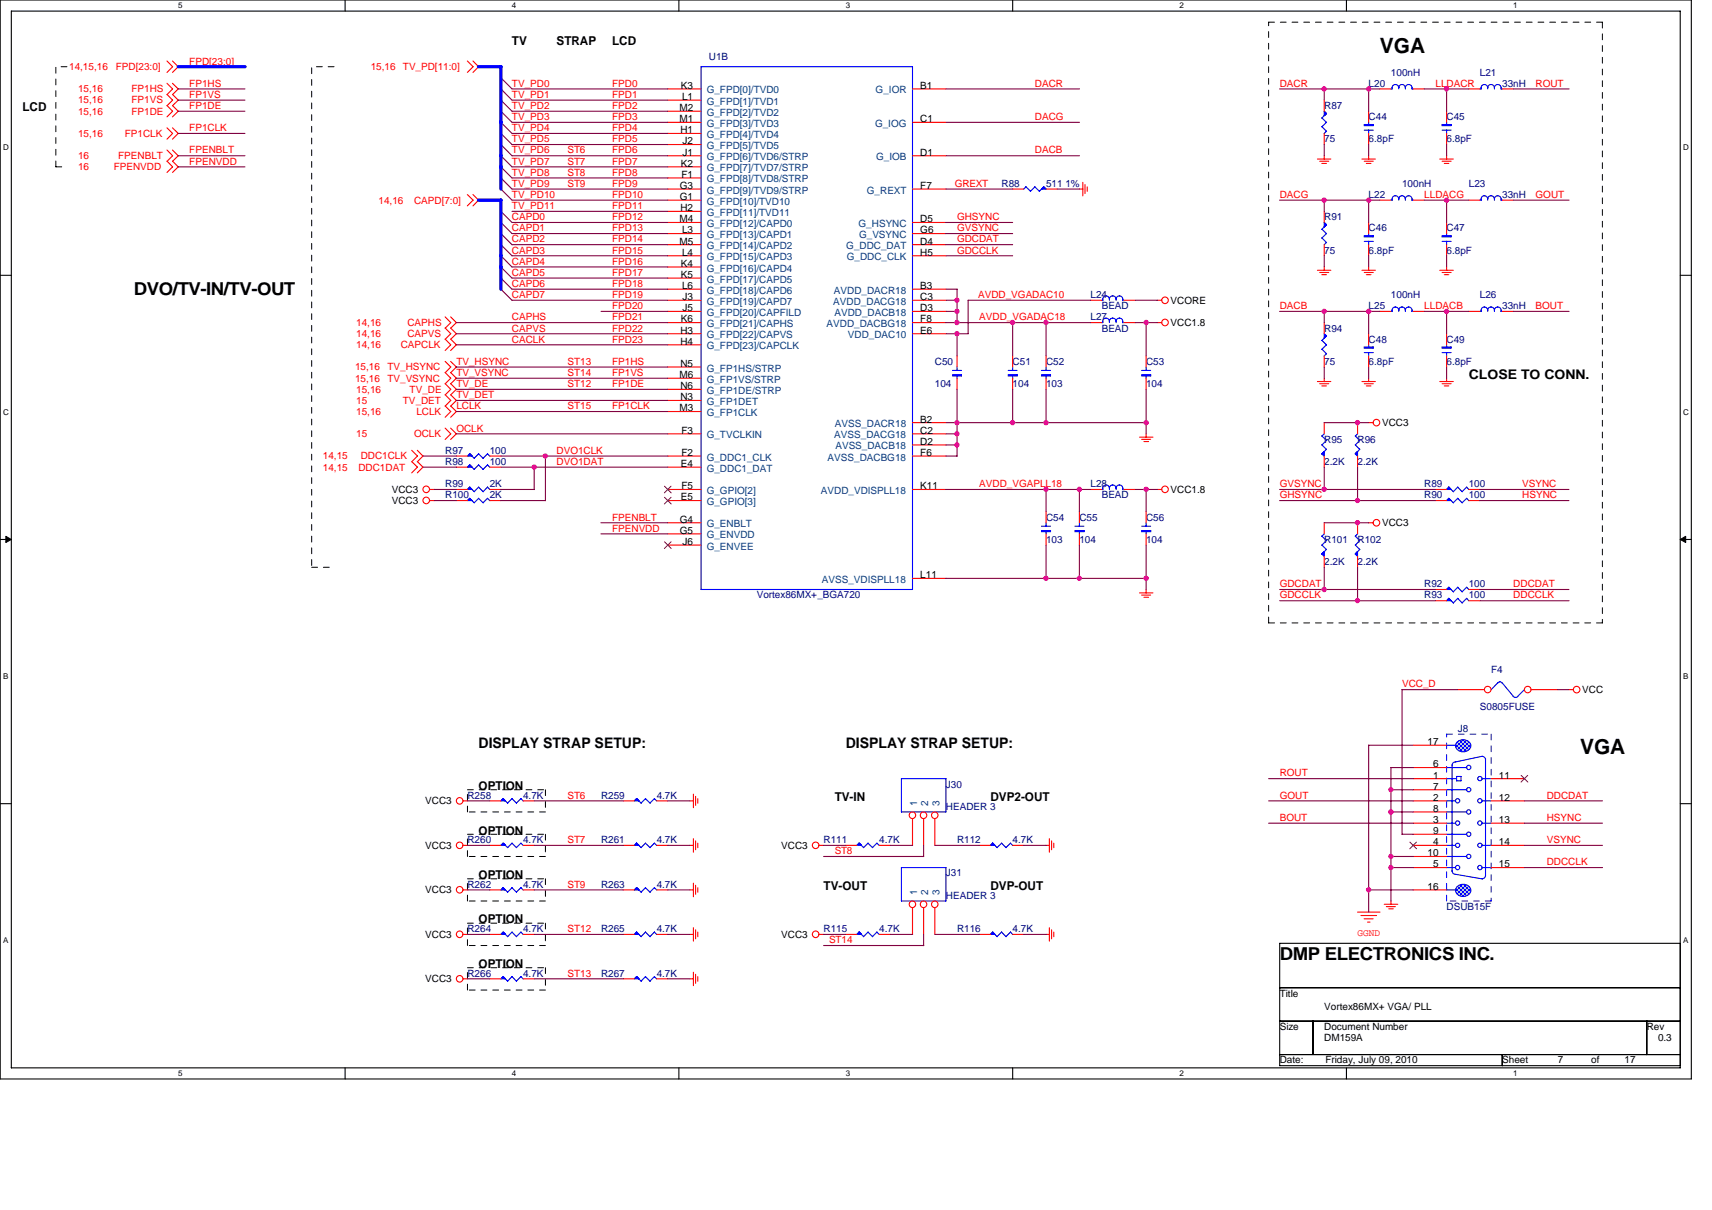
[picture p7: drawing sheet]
<svg xmlns="http://www.w3.org/2000/svg" width="297mm" height="210mm" viewBox="0 0 297 210" stroke-linecap="round" stroke-linejoin="round" font-family="sans-serif">
<path d="M0 0h293.5v187.2h-293.5zM2 1.9h289.5v183.4h-289.5z" fill="none" stroke="#000" stroke-width=".19"/>
<g fill="#fff">
<path d="M30.9 .2h.8v1.6h-.8z"/>
<path d="M30.9 185.5h.8v1.6h-.8z"/>
</g>
<path d="M59.9 0v1.9M59.9 185.3v1.9" fill="none" stroke="#000" stroke-width=".19"/>
<g fill="#fff">
<path d="M88.8 .2h.8v1.6h-.8z"/>
<path d="M88.8 185.5h.8v1.6h-.8z"/>
</g>
<path d="M117.8 0v1.9M117.8 185.3v1.9" fill="none" stroke="#000" stroke-width=".19"/>
<g fill="#fff">
<path d="M146.7 .2h.8v1.6h-.8z"/>
<path d="M146.7 185.5h.8v1.6h-.8z"/>
</g>
<path d="M175.7 0v1.9M175.7 185.3v1.9" fill="none" stroke="#000" stroke-width=".19"/>
<g fill="#fff">
<path d="M204.7 .2h.7v1.6h-.7z"/>
<path d="M204.7 185.5h.7v1.6h-.7z"/>
</g>
<path d="M233.6 0v1.9M233.6 185.3v1.9" fill="none" stroke="#000" stroke-width=".19"/>
<g fill="#fff">
<path d="M262.6 .2h.7v1.6h-.7z"/>
<path d="M262.6 185.5h.7v1.6h-.7z"/>
<path d="M.5 24.8h1v1.6h-1z"/>
<path d="M292 24.8h1v1.6h-1z"/>
<path d="M.5 70.7h1v1.5h-1z"/>
<path d="M292 70.7h1v1.5h-1z"/>
</g>
<path d="M0 47.8h2M291.5 47.8h2" fill="none" stroke="#000" stroke-width=".19"/>
<g fill="#fff">
<path d="M.5 116.5h.9v1.6h-.9z"/>
<path d="M292 116.5h.9v1.6h-.9z"/>
</g>
<path d="M0 93.6h2M291.5 93.6h2" fill="none" stroke="#000" stroke-width=".19"/>
<path d="M1 93.1l1 .5-1 .5zM291.5 93.6l1-.5v1z" fill="#000" stroke="#000" stroke-width=".17"/>
<g fill="#fff">
<path d="M.5 162.4h.9v1.5h-.9z"/>
<path d="M292 162.4h.9v1.5h-.9z"/>
</g>
<path d="M0 139.5h2M291.5 139.5h2M222 163.7h69.5v21.2h-69.5zM222 171.4h69.5M222 177.2h69.5M227.8 177.2v5.8M285.7 177.2v5.8M222 183h69.5M260.6 183v1.9" fill="none" stroke="#000" stroke-width=".19"/>
<g fill="none" stroke="#000" stroke-width=".17" stroke-dasharray="1 1 1 1 1 1 1 1">
<path d="M11.6 11.6h-1.9v17.4M58 11.6h-3.9v86.8M220.1 3.9h57.9M278 3.9v104.2M9.7 29h1.9M54.1 98.4h3.9M220.1 108.1v-104.2M278 108.1h-57.9M81.1 137.1h13.5M94.6 137.1v3.8M81.1 140.9v-3.8M81.1 144.8h13.5"/>
<path d="M81.1 148.6v-3.8M81.1 152.5h13.5M81.1 156.4v-3.9M94.6 140.9h-13.5M94.6 144.8v3.8M94.6 148.6h-13.5M94.6 152.5v3.9M94.6 156.4h-13.5M81.1 160.2h13.5M81.1 164.1v-3.9M81.1 167.9h13.5M81.1 171.8v-3.9"/>
<path d="M94.6 160.2v3.9M94.6 164.1h-13.5M94.6 167.9v3.9M94.6 171.8h-13.5"/>
</g>
<g fill="none" stroke="#f00" stroke-width=".19">
<path d="M29 10.6l.9 1-.9 1M29 14.5l.9 .9-.9 1M29 16.4l.9 1-.9 1M29 18.3l.9 1-.9 1M29.9 10.6l1 1-1 1M29.9 14.5l1 .9-1 1M29.9 16.4l1 1-1 1M29.9 18.3l1 1-1 1M81.1 10.6l1 1-1 1M82.1 10.6l.9 1-.9 1M115.9 15.4h5.7M115.9 17.4h5.7"/>
<path d="M115.9 19.3h5.7M158.3 15.4h5.8M229.8 17.4v1.9M237.5 19.3v1.9M239.4 15.4h1.9M245.2 15.4h1.9M251 19.3v1.9M254.8 15.4h2M260.6 15.4h2M29 22.2l.9 1-.9 1M29 26l.9 1-.9 1M29 28l.9 1-.9 .9"/>
<path d="M29.9 22.2l1 1-1 1M29.9 26l1 1-1 1M29.9 28l1 1-1 .9M81.1 33.8l1 .9-1 1M82.1 33.8l.9 .9-.9 1M115.9 32.8h5.7M115.9 34.7h5.7M115.9 36.7h5.7M115.9 38.6h5.7M115.9 21.2h5.7M115.9 23.2h5.7M115.9 25.1h5.7"/>
<path d="M115.9 27h5.7M115.9 29h5.7M115.9 30.9h5.7M158.3 32.8h5.8M158.3 38.6h5.8M158.3 21.2h5.8M158.3 27h5.8M175.7 32.8h1.9M181.5 32.8h1.9M187.3 32.8h.6M187.9 31.6v2.4M188.3 32v1.6"/>
<path d="M188.6 32.4v.8M228.6 27.6h2.3M229 28h1.5M229.3 28.4h.8M229.8 23.2v1.9M229.8 27v.6M229.8 36.7v1.9M236.3 27.6h2.3M236.7 28h1.6M237.1 28.4h.8M237.5 23.2v1.9M237.5 27v.6"/>
<path d="M237.5 38.6v1.9M239.4 34.7h1.9M245.2 34.7h1.9M249.8 27.6h2.4M250.2 28h1.6M250.6 28.4h.8M251 23.2v1.9M251 27v.6M251 38.6v1.9M254.8 34.7h2M260.6 34.7h2M77.2 58.8l1 1-1 1"/>
<path d="M77.2 55l1 1-1 1M77.2 56.9l1 1-1 1M78.2 58.8l1 1-1 1M78.2 55l1 1-1 1M78.2 56.9l1 1-1 1M115.9 56h5.7M115.9 52.1h5.7M115.9 54h5.7M115.9 44.4h5.7M115.9 42.5h5.7M115.9 40.5h5.7M115.9 46.3h5.7"/>
<path d="M115.9 48.3h5.7M115.9 50.2h5.7M115.9 57.9h5.7M115.9 59.8h5.7M158.3 56h5.8M158.3 52.1h5.8M158.3 54h5.8M158.3 44.4h5.8M158.3 42.5h5.8M158.3 40.5h5.8M158.3 50.2h5.8M158.3 57.9h5.8"/>
<path d="M189.2 56h2M189.2 52.1h2M195 56h1.9M195 52.1h1.9M200.8 56h.8M200.8 52.1h.8M228.6 46.9h2.3M229 47.3h1.5M229.3 47.7h.8M229.8 42.5v1.9M229.8 46.3v.6M229.8 56v1.9"/>
<path d="M236.3 46.9h2.3M236.7 47.3h1.6M237.1 47.7h.8M237.5 42.5v1.9M237.5 46.3v.6M237.5 57.9v1.9M239.4 54h1.9M245.2 54h1.9M249.8 46.9h2.4M250.2 47.3h1.6M250.6 47.7h.8M251 42.5v1.9"/>
<path d="M251 46.3v.6M251 57.9v1.9M254.8 54h2M260.6 54h2M71.4 78.1l1 1-1 1 1 1-1 1M72.4 78.1l1 1-1 1 1 1-1 1M77.2 70.4l1 1-1 1M77.2 74.3l1 1-1 1M77.2 66.6l1 1-1 .9M77.2 68.5l1 1-1 1M77.2 62.7l1 1-1 1M77.2 64.6l1 1-1 1"/>
<path d="M78.2 70.4l1 1-1 1M78.2 74.3l1 1-1 1M78.2 66.6l1 1-1 .9M78.2 68.5l1 1-1 1M78.2 62.7l1 1-1 1M78.2 64.6l1 1-1 1M79.2 79.1h1.9M85 79.1h1.9M115.9 79.1h5.7M115.9 71.4h5.7M115.9 67.6h5.7M115.9 69.5h5.7"/>
<path d="M115.9 63.7h5.7M115.9 65.6h5.7M115.9 75.3h5.7M158.3 73.3h5.8M158.3 79.1h5.8M158.3 75.3h5.8M158.3 77.2h5.8M166 61.8v1.9M166 65.6v2M175.7 61.8v1.9M175.7 65.6v2M181.5 61.8v1.9"/>
<path d="M181.5 65.6v2M197.7 75.9h2.3M198.1 76.2h1.5M198.5 76.6h.8M198.9 61.8v1.9M198.9 65.6v2M198.9 75.3v.6M228.6 66.2h2.3M229 66.6h1.5M229.3 67h.8M229.8 61.8v1.9M229.8 65.6v.6"/>
<path d="M229.8 73.3v2M229.8 79.1v2M235.5 73.3v2M235.5 79.1v2M236.3 66.2h2.3M236.7 66.6h1.6M237.1 67h.8M237.4 73.3h.8M237.5 61.8v1.9M237.5 65.6v.6M249.8 66.2h2.4M250.2 66.6h1.6"/>
<path d="M250.6 67h.8M251 61.8v1.9M251 65.6v.6M74.5 84.9h.9M74.5 86.9h.9M79.2 84.9h1.9M79.2 86.9h1.9M79.2 81.1h1.9M85 84.9h1.9M85 86.9h1.9M85 81.1h1.9M115.9 90.7h5.7"/>
<path d="M115.9 84.9h5.7M115.9 86.9h5.7M115.9 81.1h5.7M115.9 92.6h5.7M115.9 94.6h5.7M158.3 84.9h5.8M181.5 88.8v1.9M181.5 92.6v2M187.3 88.8v1.9M187.3 92.6v2M189.2 84.9h2M195 84.9h1.9"/>
<path d="M198.9 88.8v1.9M198.9 92.6v2M200.8 84.9h.8M229.8 90.7v1.9M229.8 96.5v1.9M235.5 90.7v1.9M235.5 96.5v1.9M237.4 90.7h.8M249.1 84.9h1.9M249.1 86.9h1.9M254.8 84.9h2M254.8 86.9h2"/>
<path d="M158.3 100.4h5.8M197.7 102.9h2.3M198.1 103.3h1.5M198.5 103.7h.8M198.9 102.3v.6M249.1 104.2h1.9M249.1 102.3h1.9M252.9 119.7h4.7M254.8 104.2h2M254.8 102.3h2M265.7 119.7h4.6M272.2 119.7h.8"/>
<path d="M80.3 139h.8M85 139h1.9M90.8 139h1.9M108.1 139h2M113.9 139h2M119.7 139h.6M120.3 137.8v2.4M120.7 138.2v1.6M121.1 138.6v.8M245.2 139h5.8M245.2 133.2h5.8M245.2 129.3h5.8"/>
<path d="M245.2 135.1h5.8M245.2 137.1h5.8M258.7 139h5.8M258.7 135.1h5.8M80.3 146.7h.8M80.3 154.4h.8M85 146.7h1.9M85 154.4h1.9M90.8 146.7h1.9M90.8 154.4h1.9M108.1 146.7h2M108.1 154.4h2"/>
<path d="M113.9 146.7h2M113.9 154.4h2M119.7 146.7h.6M119.7 154.4h.6M120.3 145.5v2.4M120.3 153.3v2.3M120.7 145.9v1.6M120.7 153.6v1.6M121.1 146.3v.8M121.1 154.1v.7M142.1 146.7h.8M146.7 146.7h2"/>
<path d="M152.5 146.7h2M158.3 142.1v4.6M158.3 157.5v4.7M160.2 142.1v4.6M160.2 157.5v4.7M162.2 142.1v4.6M162.2 157.5v4.7M169.9 146.7h1.9M175.7 146.7h1.9M181.5 146.7h.6M182.1 145.5v2.4M182.5 145.9v1.6"/>
<path d="M182.8 146.3v.8M235.5 158.3h3.9M236.1 158.9h2.7M236.7 159.4h1.5M240.2 156.9h2.3M240.5 157.3h1.6M241 157.7h.7M241.3 156.4v.6M245.2 146.7h5.8M245.2 154.4h5.8M245.2 140.9h5.8M245.2 142.9h5.8"/>
<path d="M245.2 144.8h5.8M245.2 148.6h5.8M245.2 150.6h5.8M258.7 146.7h5.8M258.7 142.9h5.8M258.7 150.6h5.8M80.3 162.2h.8M80.3 169.9h.8M85 162.2h1.9M85 169.9h1.9M90.8 162.2h1.9M90.8 169.9h1.9"/>
<path d="M108.1 162.2h2M108.1 169.9h2M113.9 162.2h2M113.9 169.9h2M119.7 162.2h.6M119.7 169.9h.6M120.3 161v2.3M120.3 168.7v2.3M120.7 161.4v1.5M120.7 169.1v1.5M121.1 161.8v.8M121.1 169.5v.8"/>
<path d="M142.1 162.2h.8M146.7 162.2h2M152.5 162.2h2M169.9 162.2h1.9M175.7 162.2h1.9M181.5 162.2h.6M182.1 161v2.3M182.5 161.4v1.5M182.8 161.8v.8M237.3 160h.4"/>
<circle cx="202.1" cy="52.1" r=".57"/>
<circle cx="202.1" cy="56" r=".57"/>
<circle cx="238.8" cy="73.3" r=".57"/>
<circle cx="74" cy="86.8" r=".57"/>
<circle cx="74" cy="84.9" r=".57"/>
<circle cx="202.1" cy="84.9" r=".57"/>
<circle cx="238.8" cy="90.7" r=".57"/>
<circle cx="258.1" cy="119.7" r=".57"/>
<circle cx="265.1" cy="119.7" r=".57"/>
<circle cx="273.6" cy="119.7" r=".57"/>
<circle cx="79.8" cy="139" r=".57"/>
<circle cx="79.8" cy="154.4" r=".57"/>
<circle cx="79.8" cy="146.7" r=".57"/>
<circle cx="141.5" cy="146.7" r=".57"/>
<circle cx="158.3" cy="141.5" r=".57"/>
<circle cx="158.3" cy="156.9" r=".57"/>
<circle cx="160.2" cy="156.9" r=".57"/>
<circle cx="160.2" cy="141.5" r=".57"/>
<circle cx="162.2" cy="141.5" r=".57"/>
<circle cx="162.2" cy="156.9" r=".57"/>
<circle cx="79.8" cy="162.1" r=".57"/>
<circle cx="79.8" cy="169.9" r=".57"/>
<circle cx="141.5" cy="162.1" r=".57"/>
</g>
<g fill="none" stroke="#00f" stroke-width=".19">
<path d="M121.6 11.6h36.7v90.7h-36.7zM229.8 19.3l.4 .4-.9 .8M242.7 15.2a.6 .6 0 0 0-.7-.5 .6 .6 0 0 0-.5 .8l-.2-.1M242.7 15.2a.57 .57 0 0 1 .6-.5 .57 .57 0 0 1 .5 .5M242.7 15.2v.2M243.8 15.2a.6 .6 0 0 1 .7-.5 .6 .6 0 0 1 .5 .8l.2-.1M243.8 15.2v.3M258.1 15.2a.59 .59 0 0 0-.7-.5 .59 .59 0 0 0-.4 .8l-.3-.1M258.1 15.2a.58 .58 0 0 1 .6-.5 .58 .58 0 0 1 .6 .5M258.1 15.2v.2M259.3 15.2a.6 .6 0 0 1 .7-.5 .6 .6 0 0 1 .5 .8M259.3 15.2v.3"/>
<path d="M260.4 15.4h.2M178 32.4l.8 .8M178 32.4l-.4 .4M179.5 32.4l.8 .8M179.6 32.4l-.8 .8M181.1 32.4l.4 .4M181.1 32.4l-.8 .8M229.4 39.8l.8 .8M229.4 20.5l.8 .8M229.4 22l.8 .8M229.8 38.6l.4 .4-.9 .8M230.1 21.2l-.8 .8"/>
<path d="M230.1 22.8l-.4 .4M236.7 22.6h1.6M237.5 21.2v.4M237.5 22.6v.6M242.7 34.5a.6 .6 0 0 0-.7-.5 .6 .6 0 0 0-.5 .8l-.2-.1M242.7 34.5a.57 .57 0 0 1 .6-.5 .57 .57 0 0 1 .5 .5M242.7 34.5v.2M243.8 34.5a.6 .6 0 0 1 .7-.5 .6 .6 0 0 1 .5 .8l.2-.1M243.8 34.5v.3M250.2 22.6h1.6M251 21.2v.4M251 22.6v.6"/>
<path d="M258.1 34.5a.59 .59 0 0 0-.7-.5 .59 .59 0 0 0-.4 .8l-.3-.1M258.1 34.5a.58 .58 0 0 1 .6-.5 .58 .58 0 0 1 .6 .5M258.1 34.5v.2M259.3 34.5a.6 .6 0 0 1 .7-.5 .6 .6 0 0 1 .5 .8M259.3 34.5v.3M260.4 34.7h.2M191.1 52.1h.2M191.3 55.8a.57 .57 0 0 1 .6-.6 .57 .57 0 0 1 .6 .6M191.3 55.8v.2h-.2M192.5 51.9a.59 .59 0 0 0-.7-.5 .59 .59 0 0 0-.5 .7M192.5 51.9a.58 .58 0 0 1 .6-.5 .58 .58 0 0 1 .6 .5M192.5 55.8a.58 .58 0 0 1 .6-.6 .58 .58 0 0 1 .6 .6 .58 .58 0 0 1 .5-.6 .58 .58 0 0 1 .6 .6"/>
<path d="M192.5 51.9v.2M192.5 55.8v.2M193.7 51.9a.6 .6 0 0 1 .7-.5 .6 .6 0 0 1 .4 .7M193.7 51.9v.2M193.7 55.8v.2M194.8 52.1h.2M194.8 55.8v.2h.2M229.4 59.1l.8 .8-.9 .7M229.4 41.3l.8 .8M229.8 57.9l.4 .4-.9 .8M230.1 40.5l-.8 .8M230.1 42.1l-.4 .4"/>
<path d="M236.7 41.9h1.6M237.5 40.5v.4M237.5 41.9v.6M237.5 59.8v.4M242.7 53.8a.6 .6 0 0 0-.7-.5 .6 .6 0 0 0-.5 .8l-.2-.1M242.7 53.8a.57 .57 0 0 1 .6-.5 .57 .57 0 0 1 .5 .5M242.7 53.8v.2M243.8 53.8a.6 .6 0 0 1 .7-.5 .6 .6 0 0 1 .5 .8l.2-.1M243.8 53.8v.3M250.2 41.9h1.6M251 40.5v.4M251 41.9v.6"/>
<path d="M251 59.8v.4M258.1 53.8a.59 .59 0 0 0-.7-.5 .59 .59 0 0 0-.4 .8l-.3-.1M258.1 53.8a.58 .58 0 0 1 .6-.5 .58 .58 0 0 1 .6 .5M258.1 53.8v.2M259.3 53.8a.6 .6 0 0 1 .7-.5 .6 .6 0 0 1 .5 .8M259.3 53.8v.3M260.4 54h.2M81.5 78.8l.8 .7M81.5 78.7l-.4 .4M83 78.8l.8 .7M83.1 78.7l-.8 .8M84.6 78.8l.4 .4"/>
<path d="M84.6 78.7l-.8 .8M165.3 64.3h1.5M166 63.7v.6M166 65.2v.5M174.9 64.3h1.6M175.7 63.7v.6M175.7 65.2v.5M180.7 64.3h1.6M181.5 63.7v.6M181.5 65.2v.5M198.1 64.3h1.5M198.9 63.7v.6"/>
<path d="M198.9 65.2v.5M229.3 78.7l.5 .4M229.3 77.2l.8 .8M229.3 75.6l.9 .8-.8 .8M229.4 60.6l.8 .8M229.8 75.3l-.4 .4M230.1 61.4l-.4 .4M230.2 78l-.8 .8M235.1 78.7l.4 .4M235.1 75.6l.8 .8-.8 .8 .8 .8M235.6 75.3l-.4 .4M235.9 78l-.7 .8"/>
<path d="M236.7 61.2h1.6M237.5 61.2v.6M250.2 61.2h1.6M251 61.2v.6M81.1 84.9l.4-.4 .8 .8M81.5 86.5l.8 .8M81.5 86.5l-.4 .4M83 80.7l.8 .8M83 86.5l.8 .8M83 84.5l.8 .8M83.1 80.7l-.8 .8-.8-.8-.4 .4M83.1 86.5l-.8 .7"/>
<path d="M83.1 84.5l-.8 .8M84.6 86.5l.4 .4M84.6 86.5l-.8 .7M85 81.1l-.4-.4-.8 .7M85 85l-.4-.5-.8 .8M180.7 91.3h1.6M181.5 90.7v.6M181.5 92.3v.4M186.5 91.3h1.6M187.3 90.7v.6M187.3 92.3v.4M191.1 84.9h.2"/>
<path d="M192.5 84.7a.59 .59 0 0 0-.7-.5 .59 .59 0 0 0-.5 .8M192.5 84.7a.58 .58 0 0 1 .6-.5 .58 .58 0 0 1 .6 .5M192.5 84.7v.2M193.7 84.7a.6 .6 0 0 1 .7-.5 .6 .6 0 0 1 .4 .8M193.7 84.7v.3M194.8 84.9h.2M198.1 91.3h1.5M198.9 90.7v.6M198.9 92.3v.4M229.3 96.1l.5 .4M229.3 94.6l.9 .7-.8 .8M229.3 93l.8 .8"/>
<path d="M229.8 92.6l-.4 .4M230.2 93.8l-.8 .8M235.1 94.6l.8 .7-.8 .8 .4 .4M235.6 92.6l-.5 .4 .8 .8M235.9 93.8l-.7 .8M251.4 84.5l.8 .8M251.4 86.5l.8 .8M251.4 84.5l-.4 .4M251.4 86.5l-.4 .4M252.2 85.3l.7-.8 .8 .8M252.9 86.5l.8 .8M252.9 86.5l-.7 .7"/>
<path d="M254.5 84.5l.4 .5M254.5 86.5l.4 .4M254.5 84.5l-.8 .8M254.5 86.5l-.8 .7M251.4 103.8l.8 .8M251.4 101.9l.8 .8M251.4 103.8l-.4 .4M251.4 101.9l-.4 .4M252.2 104.6l.7-.8 .8 .8M252.9 101.9l.8 .8M252.9 101.9l-.7 .8M254.5 103.8l.4 .5"/>
<path d="M254.5 101.9l.4 .4M254.5 103.8l-.8 .8M254.5 101.9l-.8 .8M259.9 118.5l-1.2 1.2M259.9 118.5a.4 .4 0 0 1 .7 0M260.6 118.5l2 2.4M264.5 119.7l-1.2 1.2M87.3 138.6l.8 .8M87.3 138.6l-.4 .4M90.8 139l-.4-.4-.8 .8-.7-.8-.8 .8M110.4 138.6l.8 .8M110.5 138.6l-.4 .4"/>
<path d="M113.5 138.6l.5 .4M113.6 138.6l-.8 .8-.8-.8-.8 .8M156.4 135.1h7.7v5.8h-7.7zM251 129.3h1.5M251 139h1.6M251 137.1h3.5M251 135.1h1.6M251 133.2h3.5M251.9 132.8v18.4M252.7 134.7h.8v.8h-.8zM257.2 131.3a.59 .59 0 0 1 .5 .5M257.2 139h1.5"/>
<path d="M257.2 135.1h1.5M257.2 131.2l-5 1.1-.3 .5M257.7 131.6v20.3a.61 .61 0 0 1-.5 .6M262.5 120.8l.4 .2 .5-.1M87.3 146.3l.8 .8M87.3 154.1l.8 .7M87.3 146.3l-.4 .4M87.3 154l-.4 .4M88.8 154.1l.8 .7M88.9 154l-.8 .8M90.4 154.1l.4 .4M90.4 154l-.8 .8"/>
<path d="M90.8 146.7l-.4-.4-.8 .8-.7-.8-.8 .8M110.4 146.3l.8 .8M110.4 154.1l.8 .7M110.5 146.3l-.4 .4M110.5 154l-.4 .4M112 154.1l.8 .7M112 154l-.8 .8M113.5 146.3l.5 .4M113.5 154.1l.5 .4M113.6 146.3l-.8 .8-.8-.8-.8 .8M113.6 154l-.8 .8M149.1 146.3l.8 .8"/>
<path d="M149.1 146.3l-.4 .4M152.6 146.7l-.4-.4-.8 .8-.8-.8-.8 .8M156.4 150.6h7.7v5.8h-7.7zM171.8 146.7l.5-.4 .7 .8M173.8 146.3l.8 .8 .7-.8 .4 .4M173.8 146.3l-.8 .8M251 154.4h1.5M251 150.6h1.5M251 148.6h3.5M251 146.7h1.6M251 144.8h3.5M251 142.9h1.6"/>
<path d="M251 140.9h3.5M251.9 151.1a.59 .59 0 0 0 .6 .6l4.7 .8M257.2 146.7h1.5M257.2 142.9h1.5M257.2 150.6h1.5M87.3 169.5l.8 .8M87.3 161.8l.8 .8M87.3 169.5l-.4 .4M87.3 161.7l-.4 .5M88.1 170.3l.8-.8 .7 .8M88.1 162.5l.8-.8 .7 .9M90.8 169.9l-.4-.4-.8 .8"/>
<path d="M90.8 162.2l-.4-.5-.8 .8M110.4 169.5l.8 .8M110.4 161.8l.8 .8M110.5 169.5l-.4 .4M110.5 161.7l-.4 .5M111.2 170.3l.8-.8 .8 .8M111.2 162.5l.8-.8 .8 .9M113.5 169.5l.5 .4M113.5 161.8l.5 .4M113.6 169.5l-.8 .8M113.6 161.7l-.8 .8M149.1 161.8l.8 .8"/>
<path d="M149.1 161.7l-.4 .5M149.8 162.5l.8-.8 .8 .9M152.6 162.2l-.4-.5-.8 .8M171.8 162.2l.5-.5 .7 .9M173.8 161.8l.8 .8M173.8 161.7l-.8 .8M175.7 162.2l-.4-.5-.8 .8"/>
<circle cx="252.9" cy="139" r=".38"/>
<circle cx="254.8" cy="133.2" r=".38"/>
<circle cx="254.8" cy="137" r=".38"/>
<circle cx="256.8" cy="139" r=".38"/>
<circle cx="256.8" cy="135.1" r=".38"/>
<circle cx="252.9" cy="142.8" r=".38"/>
<circle cx="252.9" cy="150.6" r=".38"/>
<circle cx="252.9" cy="146.7" r=".38"/>
<circle cx="254.8" cy="140.9" r=".38"/>
<circle cx="254.8" cy="144.8" r=".38"/>
<circle cx="254.8" cy="148.6" r=".38"/>
<circle cx="256.8" cy="142.8" r=".38"/>
<circle cx="256.8" cy="150.6" r=".38"/>
<circle cx="256.8" cy="146.7" r=".38"/>
</g>
<g fill="#00f" stroke="#00f" stroke-width=".19">
<path d="M229.8 57.9l.3 .4-.3 .4 .3-.4-.3 .4z" fill-rule="evenodd"/>
<path d="M250.2 21.6v.2h1.6v-.2z" fill-rule="evenodd"/>
<path d="M180.7 92.1v.2h1.6v-.2z" fill-rule="evenodd"/>
<path d="M174.9 65v.2h1.6v-.2z" fill-rule="evenodd"/>
<path d="M251.4 84.5l.4 .4h-.8l.4-.4 .4 .4z" fill-rule="evenodd"/>
<path d="M86.9 169.9l.4-.4 .4 .4-.4-.4 .4 .4z" fill-rule="evenodd"/>
<path d="M180.7 32.8l.4-.4 .4 .4h-.8l.4-.4z" fill-rule="evenodd"/>
<path d="M149.1 161.8l.4 .4h-.8l.4-.4 .4 .4z" fill-rule="evenodd"/>
<path d="M229.4 96.1l.4-.4v.8l-.4-.4 .4-.4z" fill-rule="evenodd"/>
<path d="M110.1 139l.3-.4 .4 .4-.4-.4 .4 .4z" fill-rule="evenodd"/>
<path d="M251.4 103.8l.4 .4h-.8l.4-.4 .4 .4z" fill-rule="evenodd"/>
<path d="M186.5 92.1v.2h1.6v-.2z" fill-rule="evenodd"/>
<path d="M172.2 161.8l.4 .4h-.8l.4-.4 .4 .4z" fill-rule="evenodd"/>
<path d="M250.2 40.9v.2h1.6v-.2z" fill-rule="evenodd"/>
<path d="M252.8 128.8a1.42 1.42 0 0 1 2.4 .6 1.37 1.37 0 0 1-1.3 1.1 1.37 1.37 0 0 1-1.4-1.1z" fill-rule="evenodd"/>
<path d="M252.8 153.9a1.41 1.41 0 0 1 2.4 .6 1.37 1.37 0 0 1-1.3 1.1 1.37 1.37 0 0 1-1.4-1.1z" fill-rule="evenodd"/>
<path d="M250.2 60.2v.2h1.6v-.2z" fill-rule="evenodd"/>
<path d="M110.1 169.9l.3-.4 .4 .4-.4-.4 .4 .4z" fill-rule="evenodd"/>
<path d="M86.9 139l.4-.4 .4 .4-.4-.4 .4 .4z" fill-rule="evenodd"/>
<path d="M251 102.3l.4-.4 .4 .4-.4-.4 .4 .4z" fill-rule="evenodd"/>
<path d="M149.1 146.3l.4 .4h-.8l.4-.4 .4 .4z" fill-rule="evenodd"/>
<path d="M235.5 95.7v.8l-.3-.4z" fill-rule="evenodd"/>
<path d="M235.2 78.8l.3-.4v.7l-.3-.3 .3-.4z" fill-rule="evenodd"/>
<path d="M86.9 146.7l.4-.4 .4 .4-.4-.4 .4 .4z" fill-rule="evenodd"/>
<path d="M81.5 80.7l.4 .4h-.8l.4-.4 .4 .4z" fill-rule="evenodd"/>
<path d="M229.8 38.6l.3 .4-.3 .4 .3-.4-.3 .4z" fill-rule="evenodd"/>
<path d="M165.3 65v.2h1.5v-.2z" fill-rule="evenodd"/>
<path d="M236.7 60.2v.2h1.5v-.2z" fill-rule="evenodd"/>
<path d="M110.4 161.8l.4 .4h-.7l.3-.4 .4 .4z" fill-rule="evenodd"/>
<path d="M81.5 78.8l.4 .3h-.8l.4-.3 .4 .3z" fill-rule="evenodd"/>
<path d="M198.1 92.1v.2h1.5v-.2z" fill-rule="evenodd"/>
<path d="M229.8 19.3l.3 .4-.3 .4 .3-.4-.3 .4z" fill-rule="evenodd"/>
<path d="M229.4 78.8l.4-.4v.7l-.4-.3 .4-.4z" fill-rule="evenodd"/>
<path d="M87.3 154.1l.4 .3h-.8l.4-.3 .4 .3z" fill-rule="evenodd"/>
<path d="M81.5 86.5l.4 .4h-.8l.4-.4 .4 .4z" fill-rule="evenodd"/>
<path d="M110.1 146.7l.3-.4 .4 .4-.4-.4 .4 .4z" fill-rule="evenodd"/>
<path d="M172.2 146.3l.4 .4h-.8l.4-.4 .4 .4z" fill-rule="evenodd"/>
<path d="M236.7 40.9v.2h1.5v-.2z" fill-rule="evenodd"/>
<path d="M251 86.9l.4-.4 .4 .4-.4-.4 .4 .4z" fill-rule="evenodd"/>
<path d="M198.1 65v.2h1.5v-.2z" fill-rule="evenodd"/>
<path d="M236.7 21.6v.2h1.5v-.2z" fill-rule="evenodd"/>
<path d="M81.5 84.5l.4 .4h-.8l.4-.4 .4 .4z" fill-rule="evenodd"/>
<path d="M180.7 65v.2h1.6v-.2z" fill-rule="evenodd"/>
<path d="M87.3 161.8l.4 .4h-.8l.4-.4 .4 .4z" fill-rule="evenodd"/>
<path d="M110.4 154.1l.4 .3h-.7l.3-.3 .4 .3z" fill-rule="evenodd"/>
</g>
<path d="M115.3 94l1.2 1.2M115.3 84.4l1.2 1.1M115.3 86.3l1.2 1.2M116.4 94l-1.1 1.2M116.4 84.4l-1.1 1.1M116.4 86.3l-1.1 1.2M263.9 134.6l1.2 1.1M265.1 134.6l-1.2 1.1M244.6 146.1l1.2 1.2M245.8 146.1l-1.2 1.2" fill="none" stroke="#804000" stroke-width=".17"/>
<path d="M251 127.4h7.7M258.7 127.4v29M251 156.4v-29M258.7 156.4h-7.7" fill="none" stroke="#00f" stroke-width=".17" stroke-dasharray="1 1 1 1 1 1 1 1"/>
<g fill="none" stroke="#800040" stroke-width=".19">
<path d="M30.9 15.4h11.6M30.9 19.3h11.6M30.9 17.4h11.6M86.9 13.5l1.9 1.9h27.1M86.9 15.4l1.9 2h27.1M86.9 17.4l1.9 1.9h27.1M86.9 19.3l1.9 1.9h27.1M164.1 15.4h23.2M222 15.4h17.4M229.8 15.4v2M237.5 15.4v3.9M247.1 15.4h7.7"/>
<path d="M251 15.4v3.9M262.6 15.4h9.6M30.9 27h11.6M30.9 23.2h11.6M30.9 29h11.6M86.9 36.7l1.9 1.9h27.1M86.9 38.6l1.9 1.9h27.1M86.9 21.2l1.9 2h27.1M86.9 23.1l1.9 2h27.1M86.9 25.1l1.9 1.9h27.1M86.9 27l1.9 2h27.1M86.9 28.9l1.9 2h27.1"/>
<path d="M86.9 30.9l1.9 1.9h27.1M86.9 32.8l1.9 1.9h27.1M88.8 36.7h27.1M164.1 38.6h11.6M164.1 21.2h23.2M164.1 27h23.2M164.1 32.8h11.6M183.4 32.8h3.9M222 34.7h17.4M229.8 25.1v1.9M229.8 34.7v2M237.5 25.1v1.9"/>
<path d="M237.5 34.7v3.9M247.1 34.7h7.7M251 25.1v1.9M251 34.7v3.9M262.6 34.7h9.6M79.2 59.8h36.7M79.2 56h36.7M79.2 57.9h36.7M86.9 40.5l1.9 2h27.1M86.9 42.4l1.9 2h27.1M86.9 44.4l1.9 1.9h27.1M86.9 46.3l1.9 2h27.1"/>
<path d="M86.9 48.2l1.9 2h27.1M86.9 50.2l1.9 1.9h27.1M104.3 54h11.6M164.1 40.5h11.6M164.1 42.5h11.6M164.1 44.4h11.6M164.1 56h25.1M164.1 54h2M164.1 52.1h2M164.1 50.2h2M166 50.2v5.8M166 57.9v3.9"/>
<path d="M175.7 56v5.8M181.5 56v5.8M189.2 52.1h-21.2v5.8h-3.9M196.9 56h3.9M196.9 52.1h3.9M198.9 56v5.8M222 54h17.4M229.8 44.4v1.9M229.8 54v2M237.5 44.4v1.9M237.5 54v3.9M247.1 54h7.7"/>
<path d="M251 44.4v1.9M251 54v3.9M262.6 54h9.6M73.4 79.1h5.8M79.2 71.4h36.7M79.2 75.3h36.7M79.2 67.6h36.7M79.2 69.5h36.7M79.2 65.6h36.7M79.2 63.7h36.7M86.9 79.1h29M94.6 79.1v7.8h-7.7"/>
<path d="M164.1 79.1h2M164.1 73.3h34.8M164.1 75.3h2M164.1 77.2h2M166 67.6v11.6M175.7 67.6v5.8M181.5 67.6v5.8M198.9 67.6v7.7M229.7 73.3h7.8M229.8 63.7v1.9M237.5 63.7v1.9M251 63.7v1.9"/>
<path d="M73.4 81.1h5.8M75.3 84.9h3.9M75.3 86.9h3.9M86.9 84.9h5.8M86.9 81.1h29M92.7 81.1v3.9M104.3 90.7h11.6M104.3 92.6h11.6M164.1 84.9h25.1M181.5 84.9v3.9M181.5 94.6v5.8M187.3 84.9v3.9"/>
<path d="M187.3 94.6v5.8M196.9 84.9h3.9M198.9 84.9v3.9M198.9 94.6v7.7M222 84.9h27.1M222 86.9h27.1M229.7 90.7h7.8M229.8 81v3.9M229.8 98.4v3.9M235.5 81v5.9M235.5 98.4v5.8M256.7 84.9h15.5"/>
<path d="M256.7 86.9h15.5M164.1 100.4h34.8M222 104.2h27.1M222 102.3h27.1M252.9 119.7h-9.6v25.1h1.9M256.7 102.3h15.5M256.8 104.2h15.4M270.3 119.7h1.9M81.1 139h3.9M92.7 139h15.5M115.8 139h3.9M220.1 139h25.1"/>
<path d="M220.1 135.1h25.1M237.4 129.3h7.8M237.5 129.3v29M241.3 137.1h3.9M245.2 133.2h-3.9v23.2M264.5 139h13.5M81.1 146.7h3.9M81.1 154.4h3.9M92.7 146.7h15.5M92.7 154.4h15.5M115.8 146.7h3.9M115.8 154.4h3.9"/>
<path d="M142.9 146.7h3.9M142.9 148.6h17.4M154.5 146.7h3.8M160.2 146.7v2M162.2 146.7h7.7M177.6 146.7h3.9M220.1 142.9h25.1M237.5 154.4h7.7M241.3 150.6h3.9M241.3 148.6h3.9M241.3 140.9h3.9M264.5 146.7h13.5"/>
<path d="M264.5 142.9h13.5M264.5 150.6h13.5M81.1 162.2h3.9M81.1 169.9h3.9M92.7 162.2h15.5M92.7 169.9h15.5M115.8 162.2h3.9M115.8 169.9h3.9M142.9 162.2h3.9M142.9 164.1h17.4M154.5 162.2h3.8M160.2 162.2v1.9"/>
<path d="M162.2 162.2h7.7M177.6 162.2h3.9"/>
</g>
<path d="M30.9 11.6h11.6M83 11.6h3.9M86.9 11.6v21.2M83 34.7h3.9M86.9 34.7v15.5" fill="none" stroke="#00f" stroke-width=".57"/>
<g fill="#f0f" stroke="#f0f" stroke-width=".19">
<circle cx="251" cy="15.4" r=".38"/>
<circle cx="237.5" cy="15.4" r=".38"/>
<circle cx="229.7" cy="15.4" r=".38"/>
<circle cx="251" cy="34.7" r=".38"/>
<circle cx="237.5" cy="34.7" r=".38"/>
<circle cx="229.7" cy="34.7" r=".38"/>
<circle cx="251" cy="54" r=".38"/>
<circle cx="237.5" cy="54" r=".38"/>
<circle cx="229.7" cy="54" r=".38"/>
<circle cx="235.5" cy="86.9" r=".38"/>
<circle cx="235.5" cy="104.2" r=".38"/>
<circle cx="229.7" cy="102.3" r=".38"/>
<circle cx="198.9" cy="56" r=".38"/>
<circle cx="166" cy="52.1" r=".38"/>
<circle cx="166" cy="56" r=".38"/>
<circle cx="175.7" cy="56" r=".38"/>
<circle cx="181.5" cy="56" r=".38"/>
<circle cx="166" cy="54" r=".38"/>
<circle cx="198.9" cy="84.9" r=".38"/>
<circle cx="187.3" cy="84.9" r=".38"/>
<circle cx="181.5" cy="84.9" r=".38"/>
<circle cx="166" cy="57.9" r=".38"/>
<circle cx="235.5" cy="73.3" r=".38"/>
<circle cx="235.5" cy="90.7" r=".38"/>
<circle cx="181.5" cy="73.3" r=".38"/>
<circle cx="198.9" cy="73.3" r=".38"/>
<circle cx="187.3" cy="100.4" r=".38"/>
<circle cx="181.5" cy="100.4" r=".38"/>
<circle cx="166" cy="75.3" r=".38"/>
<circle cx="175.7" cy="73.3" r=".38"/>
<circle cx="166" cy="73.3" r=".38"/>
<circle cx="198.9" cy="100.4" r=".38"/>
<circle cx="166" cy="77.2" r=".38"/>
<circle cx="229.7" cy="84.9" r=".38"/>
<circle cx="237.5" cy="154.4" r=".38"/>
<circle cx="241.3" cy="140.9" r=".38"/>
<circle cx="241.3" cy="148.6" r=".37"/>
<circle cx="241.3" cy="137" r=".37"/>
<circle cx="241.3" cy="150.6" r=".38"/>
<circle cx="92.7" cy="81.1" r=".38"/>
<circle cx="94.6" cy="79.1" r=".38"/>
</g>
<g font-size="3.7">
<text x="239.4" y="9.2">VGA</text>
<text x="274.1" y="130.8">VGA</text>
</g>
<g font-size="3.1">
<text x="23.2" y="51.1">DVO/TV-IN/TV-OUT</text>
<text x="222" y="166.6">DMP ELECTRONICS INC.</text>
</g>
<g font-size="2.5">
<text x="83" y="129.7">DISPLAY STRAP SETUP:</text>
<text x="146.7" y="129.7">DISPLAY STRAP SETUP:</text>
</g>
<text font-size="2.3" x="254.8" y="65.8">CLOSE TO CONN.</text>
<g font-size="2.1">
<text x="88.8" y="7.7">TV</text>
<text x="96.6" y="7.7">STRAP</text>
<text x="106.2" y="7.7">LCD</text>
<text x="3.9" y="19.3">LCD</text>
<text x="83" y="137.1">OPTION</text>
<text x="144.8" y="139">TV-IN</text>
<text x="171.8" y="139">DVP2-OUT</text>
<text x="83" y="144.8">OPTION</text>
<text x="83" y="152.5">OPTION</text>
<text x="142.9" y="154.5">TV-OUT</text>
<text x="171.8" y="154.5">DVP-OUT</text>
<text x="83" y="160.3">OPTION</text>
<text x="83" y="168">OPTION</text>
</g>
<g font-size="1.7" fill="#f00">
<text x="32.8" y="11.2">FPD[23:0]</text>
<text x="12" y="12.1">14,15,16</text>
<text x="13.5" y="16">15,16</text>
<text x="13.5" y="17.9">15,16</text>
<text x="20.1" y="12.1">FPD[23:0]</text>
<text x="22.8" y="16">FP1HS</text>
<text x="22.8" y="17.9">FP1VS</text>
<text x="32.8" y="15.1">FP1HS</text>
<text x="32.8" y="17">FP1VS</text>
<text x="64.3" y="12.1">15,16</text>
<text x="69.9" y="12.1">TV_PD[11:0]</text>
<text x="88.8" y="15.1">TV_PD0</text>
<text x="88.8" y="17">TV_PD1</text>
<text x="106.2" y="15.1">FPD0</text>
<text x="106.2" y="17">FPD1</text>
<text x="179.6" y="15">DACR</text>
<text x="222" y="15">DACR</text>
<text x="249.1" y="15">LLDACR</text>
<text x="266.4" y="15">ROUT</text>
<text x="13.5" y="19.9">15,16</text>
<text x="13.5" y="23.7">15,16</text>
<text x="21.7" y="23.7">FP1CLK</text>
<text x="22.8" y="19.9">FP1DE</text>
<text x="32.8" y="18.9">FP1DE</text>
<text x="32.8" y="22.8">FP1CLK</text>
<text x="88.8" y="18.9">TV_PD2</text>
<text x="88.8" y="20.9">TV_PD3</text>
<text x="88.8" y="22.8">TV_PD4</text>
<text x="106.2" y="18.9">FPD2</text>
<text x="106.2" y="20.9">FPD3</text>
<text x="106.2" y="22.8">FPD4</text>
<text x="179.6" y="20.8">DACG</text>
<text x="13.5" y="27.6">16</text>
<text x="13.5" y="29.5">16</text>
<text x="19.7" y="29.5">FPENVDD</text>
<text x="20.5" y="27.6">FPENBLT</text>
<text x="32.8" y="26.6">FPENBLT</text>
<text x="32.8" y="28.6">FPENVDD</text>
<text x="88.8" y="24.7">TV_PD5</text>
<text x="88.8" y="26.6">TV_PD6</text>
<text x="88.8" y="28.6">TV_PD7</text>
<text x="98.5" y="26.6">ST6</text>
<text x="98.5" y="28.6">ST7</text>
<text x="106.2" y="24.7">FPD5</text>
<text x="106.2" y="26.6">FPD6</text>
<text x="106.2" y="28.6">FPD7</text>
<text x="179.6" y="26.6">DACB</text>
<text x="65.7" y="35.3">14,16</text>
<text x="71.8" y="35.3">CAPD[7:0]</text>
<text x="88.8" y="30.5">TV_PD8</text>
<text x="88.8" y="32.4">TV_PD9</text>
<text x="88.8" y="34.4">TV_PD10</text>
<text x="98.5" y="30.5">ST8</text>
<text x="98.5" y="32.4">ST9</text>
<text x="106.2" y="34.4">FPD10</text>
<text x="106.2" y="30.5">FPD8</text>
<text x="106.2" y="32.4">FPD9</text>
<text x="165.7" y="32.4">GREXT</text>
<text x="222" y="34.4">DACG</text>
<text x="247.1" y="34.4">LLDACG</text>
<text x="266.4" y="34.4">GOUT</text>
<text x="88.8" y="38.2">CAPD0</text>
<text x="88.8" y="40.2">CAPD1</text>
<text x="88.8" y="36.3">TV_PD11</text>
<text x="106.2" y="38.2">FPD12</text>
<text x="106.2" y="40.2">FPD13</text>
<text x="106.2" y="36.3">FPD11</text>
<text x="166" y="38.2">GHSYNC</text>
<text x="166" y="40.2">GVSYNC</text>
<text x="88.8" y="42.1">CAPD2</text>
<text x="88.8" y="44">CAPD3</text>
<text x="88.8" y="45.9">CAPD4</text>
<text x="88.8" y="47.9">CAPD5</text>
<text x="106.2" y="42.1">FPD14</text>
<text x="106.2" y="44">FPD15</text>
<text x="106.2" y="45.9">FPD16</text>
<text x="106.2" y="47.9">FPD17</text>
<text x="166" y="42.1">GDCDAT</text>
<text x="166" y="44">GDCCLK</text>
<text x="88.8" y="49.8">CAPD6</text>
<text x="88.8" y="51.7">CAPD7</text>
<text x="106.2" y="49.8">FPD18</text>
<text x="106.2" y="51.7">FPD19</text>
<text x="106.2" y="53.7">FPD20</text>
<text x="169.7" y="51.7">AVDD_VGADAC10</text>
<text x="222" y="53.7">DACB</text>
<text x="247.1" y="53.7">LLDACB</text>
<text x="266.4" y="53.7">BOUT</text>
<text x="61.8" y="56.6">14,16</text>
<text x="61.8" y="58.5">14,16</text>
<text x="70.7" y="56.6">CAPHS</text>
<text x="70.7" y="58.5">CAPVS</text>
<text x="88.8" y="55.6">CAPHS</text>
<text x="88.8" y="57.5">CAPVS</text>
<text x="88.8" y="59.5">CACLK</text>
<text x="106.2" y="55.6">FPD21</text>
<text x="106.2" y="57.5">FPD22</text>
<text x="106.2" y="59.5">FPD23</text>
<text x="169.9" y="55.6">AVDD_VGADAC18</text>
<text x="61.6" y="64.3">15,16</text>
<text x="61.8" y="60.4">14,16</text>
<text x="67.2" y="64.3">TV_HSYNC</text>
<text x="69.5" y="60.4">CAPCLK</text>
<text x="79.2" y="65.2">TV_VSYNC</text>
<text x="79.2" y="63.3">TV_HSYNC</text>
<text x="98.5" y="63.3">ST13</text>
<text x="98.5" y="65.2">ST14</text>
<text x="106.2" y="63.3">FP1HS</text>
<text x="106.2" y="65.2">FP1VS</text>
<text x="61.6" y="66.2">15,16</text>
<text x="61.8" y="68.1">15,16</text>
<text x="61.8" y="70.1">15</text>
<text x="67.2" y="66.2">TV_VSYNC</text>
<text x="69.9" y="70.1">TV_DET</text>
<text x="71.1" y="68.1">TV_DE</text>
<text x="79.2" y="71">LCLK</text>
<text x="79.2" y="67.2">TV_DE</text>
<text x="79.2" y="69.1">TV_DET</text>
<text x="98.5" y="71">ST15</text>
<text x="98.5" y="67.2">ST12</text>
<text x="106.2" y="71">FP1CLK</text>
<text x="106.2" y="67.2">FP1DE</text>
<text x="61.8" y="72">15,16</text>
<text x="61.8" y="75.9">15</text>
<text x="71.8" y="75.9">OCLK</text>
<text x="72.2" y="72">LCLK</text>
<text x="79.2" y="74.9">OCLK</text>
<text x="56" y="79.7">14,15</text>
<text x="56" y="81.7">14,15</text>
<text x="62.2" y="81.7">DDC1DAT</text>
<text x="62.6" y="79.7">DDC1CLK</text>
<text x="96.6" y="78.8">DVO1CLK</text>
<text x="96.6" y="80.7">DVO1DAT</text>
<text x="169.9" y="84.5">AVDD_VGAPLL18</text>
<text x="222" y="86.5">GHSYNC</text>
<text x="222" y="84.5">GVSYNC</text>
<text x="264.1" y="84.5">VSYNC</text>
<text x="264.1" y="86.5">HSYNC</text>
<text x="106.2" y="90.3">FPENBLT</text>
<text x="106.2" y="92.3">FPENVDD</text>
<text x="222" y="101.9">GDCDAT</text>
<text x="262.6" y="101.9">DDCDAT</text>
<text x="222" y="103.8">GDCCLK</text>
<text x="262.6" y="103.8">DDCCLK</text>
<text x="243.3" y="119.3">VCC_D</text>
<text x="222" y="134.7">ROUT</text>
<text x="98.5" y="138.6">ST6</text>
<text x="222" y="142.5">BOUT</text>
<text x="222" y="138.6">GOUT</text>
<text x="268.4" y="142.5">HSYNC</text>
<text x="268.4" y="138.6">DDCDAT</text>
<text x="98.5" y="146.3">ST7</text>
<text x="144.8" y="148.3">ST8</text>
<text x="268.4" y="146.3">VSYNC</text>
<text x="98.5" y="154.1">ST9</text>
<text x="268.4" y="150.2">DDCCLK</text>
<text x="98.5" y="161.8">ST12</text>
<text x="143.8" y="163.7">ST14</text>
<text x="235.5" y="162.4">GGND</text>
<text x="98.5" y="169.5">ST13</text>
</g>
<g font-size="1.7" fill="#000080">
<text x="123" y="10.4">U1B</text>
<text x="237.5" y="15">L20</text>
<text x="241.3" y="13.1">100nH</text>
<text x="256.8" y="13.1">L21</text>
<text x="260.6" y="15">33nH</text>
<text x="229.8" y="18.9">R87</text>
<text x="237.5" y="20.8">C44</text>
<text x="251" y="20.8">C45</text>
<text x="229.8" y="24.7">75</text>
<text x="237.5" y="24.7">6.8pF</text>
<text x="251" y="24.7">6.8pF</text>
<text x="173.8" y="32.4">R88</text>
<text x="181.5" y="32.4">511 1%</text>
<text x="237.5" y="34.4">L22</text>
<text x="243.3" y="32.4">100nH</text>
<text x="254.8" y="32.4">L23</text>
<text x="260.6" y="34.4">33nH</text>
<text x="229.8" y="38.2">R91</text>
<text x="237.5" y="40.2">C46</text>
<text x="251" y="40.2">C47</text>
<text x="229.8" y="44">75</text>
<text x="237.5" y="44">6.8pF</text>
<text x="251" y="44">6.8pF</text>
<text x="189.2" y="51.7">L24</text>
<text x="191.2" y="53.7">BEAD</text>
<text x="237.5" y="53.7">L25</text>
<text x="241.3" y="51.7">100nH</text>
<text x="256.8" y="51.7">L26</text>
<text x="260.6" y="53.7">33nH</text>
<text x="189.2" y="55.6">L27</text>
<text x="191.2" y="57.5">BEAD</text>
<text x="229.8" y="57.5">R94</text>
<text x="237.5" y="59.5">C48</text>
<text x="251" y="59.5">C49</text>
<text x="162.2" y="63.3">C50</text>
<text x="175.7" y="63.3">C51</text>
<text x="181.5" y="63.3">C52</text>
<text x="198.9" y="63.3">C53</text>
<text x="229.8" y="63.3">75</text>
<text x="237.5" y="63.3">6.8pF</text>
<text x="251" y="63.3">6.8pF</text>
<text x="162.2" y="67.2">104</text>
<text x="175.7" y="67.2">104</text>
<text x="181.5" y="67.2">103</text>
<text x="198.9" y="67.2">104</text>
<text x="229.8" y="76.8">R95</text>
<text x="235.5" y="76.8">R96</text>
<text x="77.3" y="80.7">R98</text>
<text x="77.3" y="78.8">R97</text>
<text x="85" y="80.7">100</text>
<text x="85" y="78.8">100</text>
<text x="229.8" y="80.7">2.2K</text>
<text x="235.5" y="80.7">2.2K</text>
<text x="77.3" y="86.5">R100</text>
<text x="77.3" y="84.5">R99</text>
<text x="85" y="86.5">2K</text>
<text x="85" y="84.5">2K</text>
<text x="189.2" y="84.5">L28</text>
<text x="191.2" y="86.5">BEAD</text>
<text x="247.1" y="84.5">R89</text>
<text x="247.1" y="86.5">R90</text>
<text x="254.8" y="84.5">100</text>
<text x="254.8" y="86.5">100</text>
<text x="181.5" y="90.3">C54</text>
<text x="181.5" y="94.2">103</text>
<text x="187.3" y="90.3">C55</text>
<text x="187.3" y="94.2">104</text>
<text x="198.9" y="90.3">C56</text>
<text x="198.9" y="94.2">104</text>
<text x="229.8" y="94.2">R101</text>
<text x="235.5" y="94.2">R102</text>
<text x="229.8" y="98.1">2.2K</text>
<text x="235.5" y="98.1">2.2K</text>
<text x="247.1" y="101.9">R92</text>
<text x="254.8" y="101.9">100</text>
<text x="131.3" y="103.8">Vortex86MX+_BGA720</text>
<text x="247.1" y="103.8">R93</text>
<text x="254.8" y="103.8">100</text>
<text x="258.7" y="116.8">F4</text>
<text x="256.8" y="123.1">S0805FUSE</text>
<text x="252.9" y="127">J8</text>
<text x="164.1" y="136.7">J30</text>
<text x="81.1" y="138.6">R258</text>
<text x="90.8" y="138.6">4.7K</text>
<text x="104.3" y="138.6">R259</text>
<text x="113.9" y="138.6">4.7K</text>
<text x="164.1" y="140.5">HEADER 3</text>
<text x="81.1" y="146.3">R260</text>
<text x="90.8" y="146.3">4.7K</text>
<text x="104.3" y="146.3">R261</text>
<text x="113.9" y="146.3">4.7K</text>
<text x="142.9" y="146.3">R111</text>
<text x="152.5" y="146.3">4.7K</text>
<text x="166" y="146.3">R112</text>
<text x="175.7" y="146.3">4.7K</text>
<text x="81.1" y="154.1">R262</text>
<text x="90.8" y="154.1">4.7K</text>
<text x="104.3" y="154.1">R263</text>
<text x="113.9" y="154.1">4.7K</text>
<text x="164.1" y="152.1">J31</text>
<text x="164.1" y="156">HEADER 3</text>
<text x="81.1" y="161.8">R264</text>
<text x="90.8" y="161.8">4.7K</text>
<text x="104.3" y="161.8">R265</text>
<text x="113.9" y="161.8">4.7K</text>
<text x="142.9" y="161.8">R115</text>
<text x="152.5" y="161.8">4.7K</text>
<text x="166" y="161.8">R116</text>
<text x="175.7" y="161.8">4.7K</text>
<text x="251" y="157.9">DSUB15F</text>
<text x="81.1" y="169.5">R266</text>
<text x="90.8" y="169.5">4.7K</text>
<text x="104.3" y="169.5">R267</text>
<text x="113.9" y="169.5">4.7K</text>
</g>
<g font-size="1.7">
<text x="118.1" y="15.4">K3</text>
<text x="118.3" y="17.4">L1</text>
<text x="159.7" y="15.4">B1</text>
<text x="117.9" y="19.3">M2</text>
<text x="117.9" y="21.2">M1</text>
<text x="118.1" y="23.1">H1</text>
<text x="159.7" y="21.2">C1</text>
<text x="118.1" y="28.9">K2</text>
<text x="118.4" y="25.1">J2</text>
<text x="118.4" y="27">J1</text>
<text x="159.7" y="27">D1</text>
<text x="118" y="34.7">G1</text>
<text x="118" y="32.8">G3</text>
<text x="118.3" y="30.9">F1</text>
<text x="159.7" y="32.8">F7</text>
<text x="117.9" y="38.6">M4</text>
<text x="118.1" y="36.7">H2</text>
<text x="118.3" y="40.5">L3</text>
<text x="159.7" y="38.6">D5</text>
<text x="159.7" y="40.5">G6</text>
<text x="117.9" y="42.4">M5</text>
<text x="118.1" y="46.3">K4</text>
<text x="118.3" y="44.4">L4</text>
<text x="159.7" y="44.4">H5</text>
<text x="159.7" y="42.4">D4</text>
<text x="118.1" y="48.2">K5</text>
<text x="118.3" y="50.2">L6</text>
<text x="118.4" y="52.1">J3</text>
<text x="159.7" y="52.1">C3</text>
<text x="159.7" y="50.2">B3</text>
<text x="203.1" y="52.7">VCORE</text>
<text x="118.1" y="57.9">H3</text>
<text x="118.1" y="59.8">H4</text>
<text x="118.1" y="56">K6</text>
<text x="118.4" y="54">J5</text>
<text x="159.7" y="54">D3</text>
<text x="159.7" y="56">F8</text>
<text x="159.7" y="57.9">E6</text>
<text x="203.1" y="56.6">VCC1.8</text>
<text x="117.9" y="65.6">M6</text>
<text x="118.1" y="63.7">N5</text>
<text x="117.9" y="71.4">M3</text>
<text x="118.1" y="67.5">N6</text>
<text x="118.1" y="69.5">N3</text>
<text x="118.3" y="75.3">F3</text>
<text x="159.7" y="77.2">D2</text>
<text x="159.7" y="75.3">C2</text>
<text x="159.7" y="73.3">B2</text>
<text x="239.8" y="73.9">VCC3</text>
<text x="118.1" y="81">E4</text>
<text x="118.3" y="79.1">F2</text>
<text x="159.7" y="79.1">F6</text>
<text x="68" y="85.5">VCC3</text>
<text x="68" y="87.4">VCC3</text>
<text x="118.1" y="86.8">E5</text>
<text x="118.3" y="84.9">F5</text>
<text x="159.7" y="84.9">K11</text>
<text x="203.1" y="85.5">VCC1.8</text>
<text x="118" y="90.7">G4</text>
<text x="118" y="92.6">G5</text>
<text x="118.4" y="94.6">J6</text>
<text x="239.8" y="91.3">VCC3</text>
<text x="159.7" y="100.4">L11</text>
<text x="274.5" y="120.3">VCC</text>
<text x="247.7" y="129.3">17</text>
<text x="248.7" y="133.2">6</text>
<text x="248.7" y="135.1">1</text>
<text x="248.7" y="137">7</text>
<text x="260.1" y="135.1">11</text>
<text x="73.8" y="139.6">VCC3</text>
<text x="248.7" y="139">2</text>
<text x="248.7" y="140.9">8</text>
<text x="248.7" y="142.8">3</text>
<text x="260.1" y="139">12</text>
<text x="260.1" y="142.8">13</text>
<text x="73.8" y="147.3">VCC3</text>
<text x="135.5" y="147.3">VCC3</text>
<text x="247.7" y="148.6">10</text>
<text x="248.7" y="144.8">9</text>
<text x="248.7" y="146.7">4</text>
<text x="260.1" y="146.7">14</text>
<text x="73.8" y="155">VCC3</text>
<text x="247.7" y="154.4">16</text>
<text x="248.7" y="150.5">5</text>
<text x="260.1" y="150.5">15</text>
<text x="73.8" y="162.7">VCC3</text>
<text x="135.5" y="162.7">VCC3</text>
<text x="73.8" y="170.5">VCC3</text>
<text x="222" y="173">Title</text>
<text x="222" y="178.8">Size</text>
<text x="229.8" y="175.3">Vortex86MX+ VGA/ PLL</text>
<text x="229.8" y="178.8">Document Number</text>
<text x="285.7" y="178.8">Rev</text>
<text x="222" y="184.6">Date:</text>
<text x="229.8" y="180.7">DM159A</text>
<text x="230" y="184.6">Friday, July 09, 2010</text>
<text x="260.6" y="184.6">Sheet</text>
<text x="270.3" y="184.6">7</text>
<text x="276.1" y="184.6">of</text>
<text x="281.9" y="184.6">17</text>
<text x="287.7" y="180.7">0.3</text>
</g>
<g font-size="1.7" fill="#004080">
<text x="122.6" y="16.2">G_FPD[0]/TVD0</text>
<text x="151.9" y="16.2">G_IOR</text>
<text x="122.6" y="18.2">G_FPD[1]/TVD1</text>
<text x="122.6" y="20.1">G_FPD[2]/TVD2</text>
<text x="122.6" y="22">G_FPD[3]/TVD3</text>
<text x="122.6" y="23.9">G_FPD[4]/TVD4</text>
<text x="151.8" y="22">G_IOG</text>
<text x="122.6" y="25.9">G_FPD[5]/TVD5</text>
<text x="122.6" y="27.8">G_FPD[6]/TVD6/STRP</text>
<text x="122.6" y="29.7">G_FPD[7]/TVD7/STRP</text>
<text x="152" y="27.8">G_IOB</text>
<text x="122.6" y="35.5">G_FPD[10]/TVD10</text>
<text x="122.6" y="31.7">G_FPD[8]/TVD8/STRP</text>
<text x="122.6" y="33.6">G_FPD[9]/TVD9/STRP</text>
<text x="150.4" y="33.6">G_REXT</text>
<text x="122.6" y="37.5">G_FPD[11]/TVD11</text>
<text x="122.6" y="39.4">G_FPD[12]/CAPD0</text>
<text x="122.6" y="41.3">G_FPD[13]/CAPD1</text>
<text x="149" y="39.4">G_HSYNC</text>
<text x="149.1" y="41.3">G_VSYNC</text>
<text x="122.6" y="43.2">G_FPD[14]/CAPD2</text>
<text x="122.6" y="45.2">G_FPD[15]/CAPD3</text>
<text x="122.6" y="47.1">G_FPD[16]/CAPD4</text>
<text x="146.8" y="43.2">G_DDC_DAT</text>
<text x="146.9" y="45.2">G_DDC_CLK</text>
<text x="122.6" y="49">G_FPD[17]/CAPD5</text>
<text x="122.6" y="51">G_FPD[18]/CAPD6</text>
<text x="122.6" y="52.9">G_FPD[19]/CAPD7</text>
<text x="144.6" y="52.9">AVDD_DACG18</text>
<text x="144.7" y="51">AVDD_DACR18</text>
<text x="122.6" y="54.8">G_FPD[20]/CAPFILD</text>
<text x="122.6" y="56.8">G_FPD[21]/CAPHS</text>
<text x="122.6" y="58.7">G_FPD[22]/CAPVS</text>
<text x="143.4" y="56.8">AVDD_DACBG18</text>
<text x="144.8" y="54.8">AVDD_DACB18</text>
<text x="147.1" y="58.7">VDD_DAC10</text>
<text x="122.6" y="64.5">G_FP1HS/STRP</text>
<text x="122.6" y="60.6">G_FPD[23]/CAPCLK</text>
<text x="122.6" y="68.3">G_FP1DE/STRP</text>
<text x="122.6" y="70.3">G_FP1DET</text>
<text x="122.6" y="66.4">G_FP1VS/STRP</text>
<text x="122.6" y="72.2">G_FP1CLK</text>
<text x="122.6" y="76.1">G_TVCLKIN</text>
<text x="144.8" y="76.1">AVSS_DACG18</text>
<text x="144.9" y="74.1">AVSS_DACR18</text>
<text x="122.6" y="79.9">G_DDC1_CLK</text>
<text x="122.6" y="81.9">G_DDC1_DAT</text>
<text x="143.6" y="79.9">AVSS_DACBG18</text>
<text x="144.9" y="78">AVSS_DACB18</text>
<text x="122.6" y="85.7">G_GPIO[2]</text>
<text x="122.6" y="87.7">G_GPIO[3]</text>
<text x="142.4" y="85.7">AVDD_VDISPLL18</text>
<text x="122.6" y="91.5">G_ENBLT</text>
<text x="122.6" y="93.4">G_ENVDD</text>
<text x="122.6" y="95.4">G_ENVEE</text>
<text x="142.6" y="101.2">AVSS_VDISPLL18</text>
<text x="159.1" y="139.9" transform="rotate(-90 159.1 139.9)">1</text>
<text x="161.1" y="139.9" transform="rotate(-90 161.1 139.9)">2</text>
<text x="163" y="139.9" transform="rotate(-90 163 139.9)">3</text>
<text x="159.1" y="155.4" transform="rotate(-90 159.1 155.4)">1</text>
<text x="161.1" y="155.4" transform="rotate(-90 161.1 155.4)">2</text>
<text x="163" y="155.4" transform="rotate(-90 163 155.4)">3</text>
</g>
<g font-size="1.4">
<text x="30.9" y="1.5">5</text>
<text x="88.8" y="1.5">4</text>
<text x="146.7" y="1.5">3</text>
<text x="204.7" y="1.5">2</text>
<text x="262.6" y="1.5">1</text>
<text x=".5" y="26.1">D</text>
<text x="292" y="26.1">D</text>
<text x=".5" y="71.9">C</text>
<text x="292" y="71.9">C</text>
<text x=".5" y="117.8">B</text>
<text x="292" y="117.8">B</text>
<text x=".5" y="163.6">A</text>
<text x="292" y="163.6">A</text>
<text x="30.9" y="186.8">5</text>
<text x="88.8" y="186.8">4</text>
<text x="146.7" y="186.8">3</text>
<text x="204.7" y="186.8">2</text>
<text x="262.6" y="186.8">1</text>
</g>
</svg>
